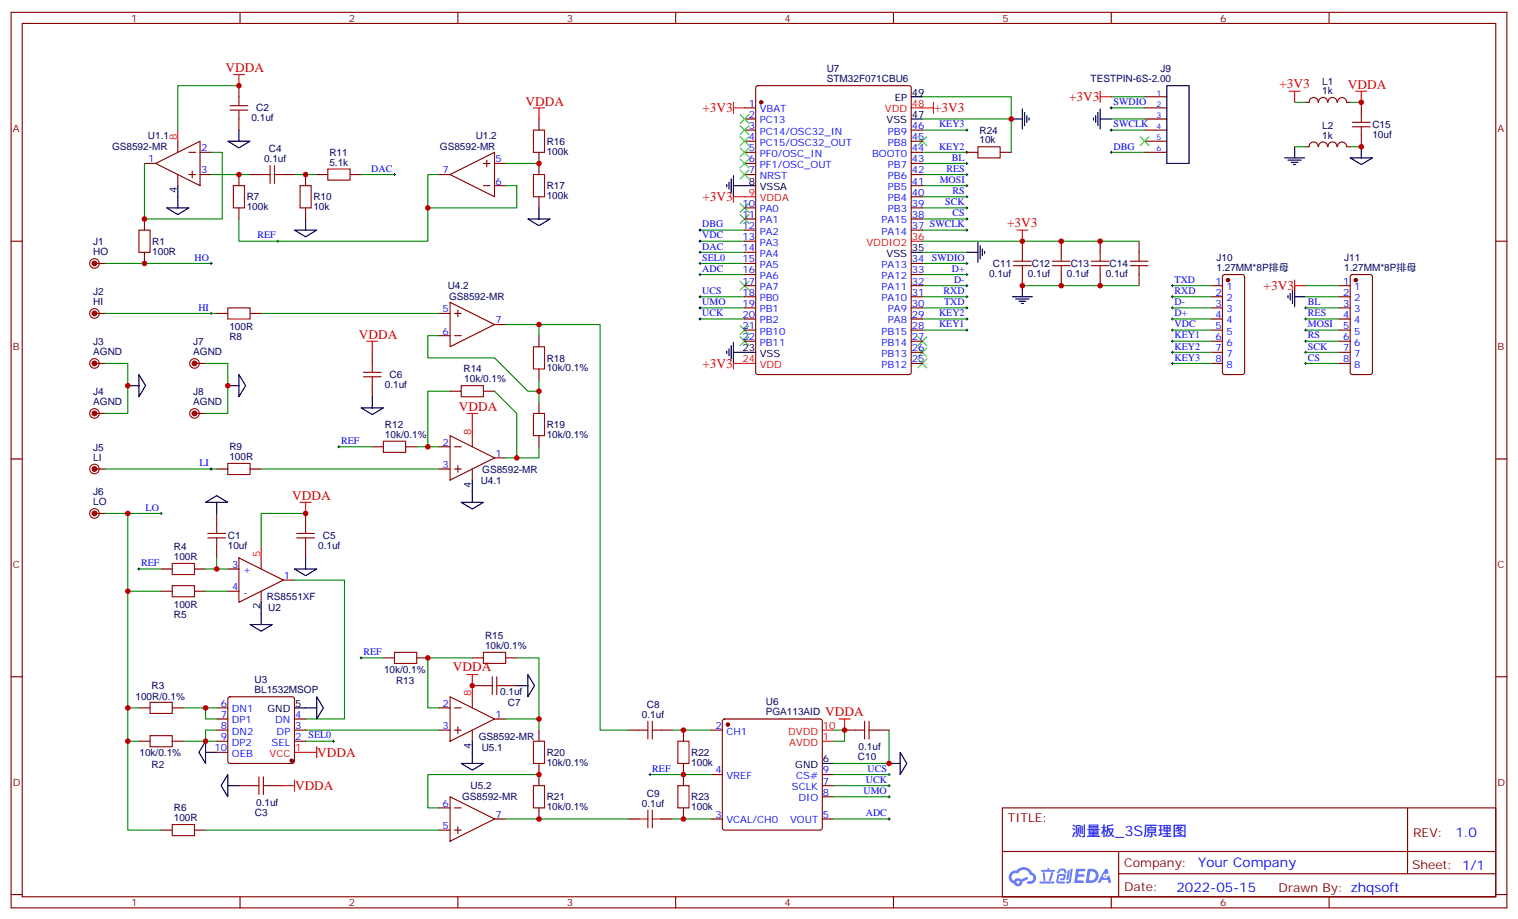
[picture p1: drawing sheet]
<svg xmlns="http://www.w3.org/2000/svg" width="482mm" height="292mm" viewBox="0 0 482 292" stroke-linecap="round" stroke-linejoin="round" font-family="sans-serif">
<g fill="none" stroke="#870000" stroke-width=".35">
<path d="M3.5 3.9h474.9v284.4h-474.9zM7.1 7.4h467.7v277.3h-467.7zM76.2 3.9v3.5M145.3 3.9v3.5M214.5 3.9v3.5M283.6 3.9v3.5M352.8 3.9v3.5M421.9 3.9v3.5M3.5 76.6h3.6M474.8 76.6h3.6M3.5 145.7h3.6M474.8 145.7h3.6"/>
<path d="M3.5 214.9h3.6M474.8 214.9h3.6M318.2 256.5h156.6v28.2h-156.6zM446.8 256.5v20.9M318.2 270.4h156.5M355.1 277.4h119.6M355.1 270.4v14.1M3.5 284h3.6M76.2 284.7v3.6M145.3 284.7v3.6M214.5 284.7v3.6M283.6 284.7v3.6"/>
<path d="M352.8 284.7v3.6M421.9 284.7v3.6M474.8 284h3.6"/>
</g>
<g fill="#5487ff">
<path d="M341.6 275.8h2.6l.3 .2-.1 .6h-2l-.1 1h1.6l.4 .4-.4 .4h-1.7l-.2 1.1 1.8 .1 .2 .3-.1 .4h-2.9z"/>
<path d="M350.9 275.9h.7l.3 1.3-.6 .3a.74 .74 0 0 0-1.1 .3 .74 .74 0 0 0 .5 1.1 .74 .74 0 0 0 .9-.7l.5-.3 .7 2.4h-.9l-.2-1h-1.9l-.5 1h-.9z"/>
<path d="M339 276.3h.6l-.4 2.9a.31 .31 0 0 1-.3 .3 .31 .31 0 0 1-.3-.3z"/>
<path d="M339.9 275.8h.6l-.5 4a.89 .89 0 0 1-.7 .7 .89 .89 0 0 1-.9-.3l1-.5z"/>
<path d="M336.3 276l.6-.2 1.2 .1 .4 1.4h-.5l-.3-.9h-.9l-.7 .9h-.6z"/>
<path d="M335.9 277.7l1.8-.2a1.04 1.04 0 0 1 .6 1.1 1.04 1.04 0 0 1-.8 .9h-.7a.29 .29 0 0 1-.3-.4 .29 .29 0 0 1 .3-.2h.7l.2-.8h-1.4l-.4 1.8h1.9a.29 .29 0 0 1 .3 .3 .29 .29 0 0 1-.3 .3h-2l-.4-.3 .2-2.1z"/>
<path d="M330 279.9h4.4a.3 .3 0 0 1 .3 .3 .3 .3 0 0 1-.3 .3h-4.3z"/>
<path d="M333.8 277h.6a4 4 0 0 1-1.2 2.8l-.2-.3z"/>
<path d="M331 277h.6l.3 2.4-.3 .3-.3-.2z"/>
<path d="M330.6 276.2h1.9l.2-.5h.5l-.1 .5h1.5a.29 .29 0 0 1 .3 .3 .29 .29 0 0 1-.3 .3h-3.9z"/>
<path d="M345.3 275.9l-.6 4.4h1.4a2.27 2.27 0 0 0 2.7-2.3 2.27 2.27 0 0 0-2.7-2.1zM346.1 276.6a1.5 1.5 0 0 1 1.8 1.6 1.5 1.5 0 0 1-1.9 1.3h-.3z"/>
<path d="M320.9 277a2.09 2.09 0 0 0 1 3.5 1.37 1.37 0 0 0 1.5 .9 1.37 1.37 0 0 0 1.1-1.4l2-1-.5-.7-1.8 1a1.4 1.4 0 0 0-2.3 .4 1.32 1.32 0 0 1-.6-1.9 1.32 1.32 0 0 1 1.9-.4 2.02 2.02 0 0 1 2-1.3 2.02 2.02 0 0 1 1.8 1.7 1.09 1.09 0 0 1 1 1.3 1.09 1.09 0 0 1-1.5 .7 .41 .41 0 0 0-.5 .3 .41 .41 0 0 0 .4 .5 1.89 1.89 0 0 0 2.4-1.2 1.89 1.89 0 0 0-1.2-2.4 2.98 2.98 0 0 0-5-.6l-1 .1zM322.7 280.1a.52 .52 0 0 1 1 0 .52 .52 0 0 1-1 0z"/>
<circle cx="350.9" cy="278.1" r=".28"/>
</g>
<g fill="none" stroke="#870000" stroke-width=".35">
<path d="M75.8 27.2v3.5M75.8 37.8v3.5M171.1 37.8v3.5M236.4 37.8h3.5M236.4 34.3h3.5M240.1 27.4l.5-.2h48l.6 .4 .1 90.6-.5 .7h-48.2l-.7-.4v-90.6zM363.4 37.8h7M363.4 34.3h7M363.4 30.7h7M414.5 32.5h1.1M415.6 32.5a1.41 1.41 0 0 1 1.4-1.5 1.41 1.41 0 0 1 1.4 1.5M418.6 32.5a1.41 1.41 0 0 1 1.4-1.5 1.41 1.41 0 0 1 1.4 1.5"/>
<path d="M421.6 32.5a1.41 1.41 0 0 1 1.4-1.5 1.41 1.41 0 0 1 1.4 1.5M424.6 32.5a1.41 1.41 0 0 1 1.4-1.5 1.41 1.41 0 0 1 1.5 1.5M427.6 32.5h1M432.2 32.5v3.5M45.9 51.9h3.5M49.4 51.9l14.1-7.1v14.1zM56.4 44.8v3.6M56.4 55.4v3.5M60 48.4h2.1M60 55.4h2.1M61 54.4v2.1M63.5 48.4h3.5"/>
<path d="M63.5 55.4h3.5M75.8 55.4v3.5M79.4 55.4h3.5M90 55.4h3.5M97 55.4v3.5M100.5 55.4h3.6M111.1 55.4h3.6M139.3 55.4h3.6M142.9 55.4l14.1-7v14.1zM153.5 51.9h2.1M153.5 58.9h2.1M154.5 50.8v2.2"/>
<path d="M157 51.9h3.5M157 58.9h3.5M171.1 48.4v7M236.4 48.4h3.5M236.4 55.4h3.5M236.4 51.9h3.5M236.4 41.3h3.5M236.4 44.8h3.5M289.3 48.4h3.5M289.3 55.4h3.5M289.3 51.9h3.5M289.3 58.9h3.5"/>
<path d="M289.3 41.3h3.5M289.3 44.8h3.5M306.9 48.4h3.5M317.5 48.4h3.5M363.4 48.4h7M363.4 41.3h7M363.4 44.8h7M414.5 46.6h1.1M415.6 46.6a1.41 1.41 0 0 1 1.4-1.5 1.41 1.41 0 0 1 1.4 1.5M418.6 46.6a1.41 1.41 0 0 1 1.4-1.5 1.41 1.41 0 0 1 1.4 1.5M421.6 46.6a1.41 1.41 0 0 1 1.4-1.5 1.41 1.41 0 0 1 1.4 1.5M424.6 46.6a1.41 1.41 0 0 1 1.4-1.5 1.41 1.41 0 0 1 1.5 1.5"/>
<path d="M427.6 46.6h1M432.2 43.1v3.5M45.9 69.5v3.6M75.8 66v3.5M97 66v3.5M171.1 62.5v3.5M236.4 66h3.5M236.4 69.5h3.5M236.4 73.1h3.5M236.4 76.6h3.5M289.3 62.5h3.5M289.3 66h3.5"/>
<path d="M289.3 69.5h3.5M289.3 73.1h3.5M324.6 76.6v3.5M336.9 76.6v3.5M349.2 76.6v3.5M361.6 76.6v3.5M30 83.6h3.5M30 99.5h3.5M45.9 80.1v3.5M68.8 99.5h3.5M79.4 99.5h3.5M139.3 99.5h3.6"/>
<path d="M142.9 96l14.1 7-14.1 7.1zM144.3 99.5h2.1M145.3 98.5v2.1M236.4 83.6h3.5M236.4 87.2h3.5M236.4 90.7h3.5M236.4 94.2h3.5M236.4 97.8h3.5M236.4 80.1h3.5M289.3 83.6h3.5M289.3 87.2h3.5M289.3 90.7h3.5"/>
<path d="M289.3 94.2h3.5M289.3 97.8h3.5M324.6 87.2v3.5M336.9 87.2v3.5M349.2 87.2v3.5M361.6 87.2v3.5M384.5 90.7h3.6M384.5 94.2h3.6M384.5 97.8h3.6M388.3 87.4l.5-.2h5.6l.5 .2 .2 .5v30.3l-.2 .5-.5 .2h-5.6l-.5-.2-.2-.5v-30.3zM425.1 90.7h3.5M425.1 94.2h3.5"/>
<path d="M425.1 97.8h3.5M428.9 87.4l.4-.2h5.7l.5 .2 .2 .5v30.3l-.3 .5-.4 .2h-5.7l-.5-.2-.2-.5v-30.3zM30 115.4h3.5M61.7 115.4h3.6M118.2 111.9v3.5M139.3 106.6h3.6M144.3 106.6h2.1M157 103h3.5M171.1 106.6v3.5M171.1 117.2v3.5M236.4 101.3h3.5M236.4 104.8h3.5"/>
<path d="M236.4 108.3h3.5M289.3 101.3h3.5M289.3 104.8h3.5M289.3 108.3h3.5M289.3 111.9h3.5M289.3 115.4h3.5M384.5 101.3h3.6M384.5 104.8h3.6M384.5 108.3h3.6M384.5 111.9h3.6M384.5 115.4h3.6M425.1 101.3h3.5"/>
<path d="M425.1 104.8h3.5M425.1 108.3h3.5M425.1 111.9h3.5M425.1 115.4h3.5M30 131.3h3.5M61.7 131.3h3.6M118.2 122.4v3.6M142.9 138.3l14.1 7.1-14.1 7zM142.9 124.2h3.5M149.9 138.3v3.6M153.5 124.2h3.5M171.1 127.7v3.6"/>
<path d="M171.1 138.3v3.6M30 148.9h3.5M68.8 148.9h3.5M79.4 148.9h3.5M118.2 141.9h3.5M128.8 141.9h3.5M139.3 148.9h3.6M139.3 141.9h3.6M144.3 148.9h2.1M144.3 141.9h2.1M145.3 147.8v2.2M149.9 148.9v3.5"/>
<path d="M157 145.4h3.5M30 163h3.5M68.8 163v3.5M68.8 173.6v3.5M75.8 177.1l14.2 7.1-14.2 7zM82.9 177.1v3.6M97 163v3.5M97 173.6v3.5M51.2 187.7h3.5M51.2 180.7h3.5M61.7 187.7h3.6M61.7 180.7h3.6"/>
<path d="M72.3 187.7h3.5M72.3 180.7h3.5M82.9 187.7v3.5M90 184.2h3.5M121.7 208.9h3.5M132.3 208.9h3.5M149.9 208.9h3.6M149.9 217.7h3.6M160.5 208.9h3.5M160.5 217.7h3.5M44.1 224.8h3.5M44.1 235.3h3.5"/>
<path d="M54.7 224.8h3.5M54.7 235.3h3.5M68.8 231.8h3.5M68.8 224.8h3.5M68.8 228.3h3.5M68.8 235.3h3.5M68.8 238.9h3.5M72.6 221.4l.4-.2h19.8l.5 .2 .2 .5v19.8l-.2 .5-.5 .2h-19.8l-.5-.2-.2-.5v-19.8zM93.5 231.8h3.5M93.5 228.3h3.5M93.5 235.3h3.5M139.3 231.8h3.6"/>
<path d="M139.3 224.8h3.6M142.9 221.2l14.1 7.1-14.1 7zM144.3 231.8h2.1M144.3 224.8h2.1M145.3 230.8v2.1M149.9 221.2v3.6M149.9 231.8v3.5M157 228.3h3.5M171.1 231.8v3.5M199.3 231.8h3.5M209.9 231.8h3.5M217 231.8v3.5"/>
<path d="M225.8 231.8h3.5M229.5 228.5l.5-.2h30.3l.5 .2 .3 .5v33.9l-.3 .5-.5 .2h-30.3l-.5-.3-.2-.4v-33.9zM268.1 231.8h3.5M278.7 231.8h3.5M75.8 249.4h3.6M86.4 249.4h3.6M139.3 256.5h3.6M142.9 253l14.1 7-14.1 7.1zM144.3 256.5h2.1M171.1 242.4v7M171.1 256.5v3.5M217 242.4v7"/>
<path d="M217 256.5v3.5M225.8 245.9h3.5M261.1 245.9h3.5M261.1 249.4h3.5M261.1 253h3.5M51.2 263.6h3.5M61.7 263.6h3.6M139.3 263.6h3.6M144.3 263.6h2.1M145.3 262.5v2.1M157 260h3.5M199.3 260h3.5"/>
<path d="M209.9 260h3.5M225.8 260h3.5M261.1 260h3.5"/>
</g>
<g fill="none" stroke="#000" stroke-width=".35">
<path d="M289.3 37.8h3.5M289.3 30.7h3.5M321 37.8h3.6M324.6 34.6v6.4M325.3 35.7v4.2M326 36.7v2.1M326.7 37.4v.7M347.1 37.4v.7M347.8 36.7v2.1M348.5 35.7v4.2M349.2 37.8h3.6M349.2 34.6v6.4"/>
<path d="M370.4 27.2h7.1v24.7h-7.1zM56.4 58.9v7.1M72.3 44.8h7.1l-3.6 2.2zM75.8 41.3v3.5M230.7 58.6v.7M231.4 57.9v2.1M232.1 56.8v4.3M232.8 58.9h7.1M232.8 55.8v6.3M407.8 50.1h6.4M408.9 50.8h4.2M409.9 51.5h2.1"/>
<path d="M410.6 52.2h.7M411 46.6v3.5M428.6 50.1h7.1l-3.5 2.1zM432.2 46.6v3.5M52.9 66h7.1l-3.6 2.1zM93.5 73.1h7l-3.5 2.1zM97 69.5v3.6M167.6 69.5h7l-3.5 2.1zM171.1 66v3.5M310.4 76.9v6.4M311.1 78v4.2M311.9 79.1v2.1"/>
<path d="M312.6 79.8v.7M289.3 80.1h3.5M306.9 80.1h3.5M321.4 94.2h6.3M322.4 94.9h4.3M323.5 95.6h2.1M324.2 96.3h.7M324.6 90.7v3.5M408.9 93.9v.7M409.6 93.2v2.1M410.3 92.1v4.2M411 94.2h3.5"/>
<path d="M411 91.1v6.3M44.1 118.9l2.1 3.5-2.1 3.6zM75.8 118.9l2.2 3.5-2.2 3.6zM230.7 111.5v.7M231.4 110.8v2.1M232.1 109.7v4.3M232.8 108.7v6.3M232.8 111.9h7.1M40.6 122.4h3.5M72.3 122.4h3.5M114.7 129.5h7l-3.5 2.1zM118.2 126v3.5"/>
<path d="M65.3 159.5l3.5-2.1 3.5 2.1zM68.8 159.5v3.5M146.4 159.5h7.1l-3.6 2.1zM149.9 152.4v7.1M97 177.1v3.6M79.4 198.3h7l-3.5 2.1zM82.9 191.2v7.1M93.5 180.7h7l-3.5 2.1zM164 217.7h3.6M167.6 214.2l2.1 3.5-2.1 3.5zM65.3 235.3v7.1l-2.2-3.5zM65.3 238.9h3.5"/>
<path d="M93.5 224.8h7M100.5 221.2l2.2 3.6-2.2 3.5zM149.9 235.3v7.1M285.8 238.9l2.1 3.5-2.1 3.5zM72.3 245.9v7.1l-2.1-3.6zM72.3 249.4h3.5M146.4 242.4h7.1l-3.6 2.1zM261.1 242.4h3.5M282.2 242.4h3.6"/>
</g>
<g fill="none" stroke="#f00" stroke-width=".35">
<path d="M74.1 23.7h3.5M75.8 23.7v3.5M169.3 34.3h3.6M171.1 34.3v3.5M232.8 34.3h3.6M232.8 32.5v3.5M289.3 34.3h7M296.3 32.5v3.5M349.2 30.7h3.6M349.2 29v3.5M409.2 29h3.5M411 29v3.5"/>
<path d="M430.4 29h3.5M432.2 29v3.5M56.4 41.3v3.5M232.8 60.7v3.5M232.8 62.5h7.1M289.3 76.6h3.5M322.8 73.1h3.5M324.6 73.1v3.5M411 88.9v3.6M411 90.7h3.5M116.4 108.3h3.5M118.2 108.3v3.6"/>
<path d="M232.8 115.4h7.1M232.8 113.6v3.6M148.2 131.3h3.5M149.9 131.3v7M95.2 159.5h3.6M97 159.5v3.5M82.9 173.6v3.5M148.2 214.2h3.5M149.9 214.2v7M93.5 238.9h7M100.5 237.1v3.5M261.1 235.3h3.5"/>
<path d="M261.1 231.8h3.5M266.3 228.3h3.6M268.1 228.3v3.5M90 249.4h3.5M93.5 247.7v3.5"/>
</g>
<g fill="none" stroke="#008700" stroke-width=".35">
<path d="M75.8 27.2h-19.4v14.1M292.8 37.8h28.2v10.6M292.8 30.7h28.2v7.1M352.8 30.7h10.6M352.8 34.3h10.6M352.8 37.8h10.6M411 32.5h3.5M428.6 32.5h3.6M67 48.4h3.6v21.1h-24.7v-17.6M67 55.4h12.4M93.5 55.4h7M114.7 55.4h10.5"/>
<path d="M139.3 55.4h-3.5v21.2h-60v-7.1M160.5 58.9h3.5v7.1h-28.2M160.5 51.9h10.6M292.8 41.3h14.1M292.8 48.4h14.1M292.8 58.9h14.1M292.8 55.4h14.1M292.8 51.9h14.1M352.8 41.3h10.6M352.8 48.4h10.6M411 46.6h3.5M428.6 46.6h3.6"/>
<path d="M222.2 76.6h14.2M222.2 73.1h14.2M292.8 76.6h68.8M292.8 73.1h14.1M292.8 69.5h14.1M292.8 66h14.1M292.8 62.5h14.1M33.5 99.5h35.3M33.5 83.6h33.5M82.9 99.5h56.4M222.2 97.8h14.2M222.2 94.2h14.2"/>
<path d="M222.2 87.2h14.2M222.2 83.6h14.2M222.2 80.1h14.2M292.8 97.8h14.1M292.8 94.2h14.1M292.8 87.2h14.1M292.8 83.6h14.1M292.8 80.1h14.1M292.8 90.7h14.1M324.6 90.7h37M372.2 97.8h12.3M372.2 94.2h12.3"/>
<path d="M372.2 90.7h12.3M414.5 97.8h10.6M414.5 94.2h10.6M414.5 90.7h10.6M33.5 115.4h7.1v15.9h-7.1M65.3 115.4h7v15.9h-7M139.3 106.6h-3.5v7h21.2l10.6 10.6h3.5v3.5M160.5 103h10.6v3.6M171.1 103h19.4v128.8h8.8M222.2 101.3h14.2M292.8 101.3h14.1M292.8 104.8h14.1"/>
<path d="M372.2 101.3h12.3M372.2 104.8h12.3M372.2 108.3h12.3M372.2 111.9h12.3M372.2 115.4h12.3M414.5 101.3h10.6M414.5 104.8h10.6M414.5 108.3h10.6M414.5 111.9h10.6M414.5 115.4h10.6M142.9 124.2h-7.1v17.7h3.5M157 124.2l7 7.1v14.1"/>
<path d="M171.1 120.7v3.5M33.5 148.9h35.3M82.9 148.9h56.4M107.6 141.9h10.6M132.3 141.9h3.5M171.1 141.9v3.5h-10.6M33.5 163h17.7M40.6 163v24.7h10.6M68.8 177.1v3.6M97 163h-14.1v10.6M40.6 187.7v75.9h10.6M44.1 180.7h7.1"/>
<path d="M65.3 180.7h7M65.3 187.7h7M93.5 184.2h15.9v44.1h-12.4M114.7 208.9h7M149.9 208.9h-14.1v15.9h3.5M164 208.9h7.1v19.4h-10.6M40.6 235.3h3.5M40.6 224.8h3.5M58.2 235.3h10.6M58.2 224.8h10.6M65.3 224.8v3.5h3.5M68.8 231.8h-3.5v3.5"/>
<path d="M97 231.8h42.3M97 235.3h8.8M171.1 228.3v3.5M213.4 231.8h12.4M264.6 231.8h3.5v3.5h-3.5M282.2 231.8v10.6h-17.6M171.1 245.9h-35.3v10.6h3.5M206.4 245.9h19.4M264.6 245.9h17.6M264.6 253h17.6M264.6 249.4h17.6M65.3 263.6h74"/>
<path d="M160.5 260h38.8M213.4 260h12.4M264.6 260h17.6"/>
</g>
<g fill="none" stroke="#000" stroke-width=".32">
<path d="M352.4 34.3h.7M352.8 33.9v.7M124.9 55.4h.7M125.2 55.1v.7M306.6 51.9h.7M306.6 55.4h.7M306.6 58.9h.7M306.6 48.4h.7M306.6 41.3h.7M306.9 41v.7M306.9 48v.7M306.9 51.5v.7"/>
<path d="M306.9 55.1v.7M306.9 58.6v.7M352.4 48.4h.7M352.4 41.3h.7M352.8 41v.7M352.8 48v.7M87.8 76.6h.7M88.2 76.2v.7M221.9 73.1h.7M221.9 76.6h.7M222.2 72.7v.7M222.2 76.2v.7"/>
<path d="M222.2 79.8v.7M306.6 73.1h.7M306.6 62.5h.7M306.6 66h.7M306.6 69.5h.7M306.9 62.1v.7M306.9 65.7v.7M306.9 69.2v.7M306.9 72.7v.7M66.7 83.6h.7M66.7 99.5h.7M67 83.3v.7"/>
<path d="M67 99.2v.7M221.9 97.8h.7M221.9 94.2h.7M221.9 80.1h.7M221.9 83.6h.7M221.9 87.2h.7M222.2 83.3v.7M222.2 86.8v.7M222.2 93.9v.7M222.2 97.4v.7M306.6 97.8h.7M306.6 94.2h.7"/>
<path d="M306.6 83.6h.7M306.6 87.2h.7M306.6 90.7h.7M306.9 83.3v.7M306.9 86.8v.7M306.9 90.3v.8M306.9 93.9v.7M306.9 97.4v.7M371.8 97.8h.7M371.8 94.2h.7M371.8 90.7h.7M372.2 90.3v.8"/>
<path d="M372.2 93.9v.7M372.2 97.4v.7M414.2 97.8h.7M414.5 97.4v.7M221.9 101.3h.7M222.2 100.9v.7M306.6 101.3h.7M306.6 104.8h.7M306.9 100.9v.7M306.9 104.5v.7M371.8 101.3h.7M371.8 104.8h.7"/>
<path d="M371.8 108.3h.7M371.8 111.9h.7M371.8 115.4h.7M372.2 100.9v.7M372.2 104.5v.7M372.2 108v.7M372.2 111.5v.7M372.2 115v.7M414.2 101.3h.7M414.2 104.8h.7M414.2 108.3h.7M414.2 111.9h.7"/>
<path d="M414.2 115.4h.7M414.5 100.9v.7M414.5 104.5v.7M414.5 108v.7M414.5 111.5v.7M414.5 115v.7M66.7 148.9h.7M67 148.6v.7M107.2 141.9h.7M107.6 141.5v.7M50.8 163h.7M51.2 162.7v.7"/>
<path d="M43.7 180.7h.7M44.1 180.3v.7M114.3 208.9h.7M114.7 208.5v.7M105.5 235.3h.7M105.8 235v.7M206 245.9h.7M206.4 245.6v.7M281.9 245.9h.7M281.9 253h.7M281.9 249.4h.7M282.2 245.6v.7"/>
<path d="M282.2 249.1v.7M282.2 252.6v.7M282.2 259.7v.7M281.9 260h.7"/>
</g>
<g fill="none" stroke="#3c3" stroke-width=".35">
<path d="M234.9 36.4l2.9 2.8M234.9 39.9l2.9 2.8M237.8 36.4l-2.9 2.8M237.8 39.9l-2.9 2.8M234.9 43.4l2.9 2.8M234.9 47l2.9 2.8M234.9 50.5l2.9 2.8M234.9 54l2.9 2.8M237.8 43.4l-2.9 2.8M237.8 47l-2.9 2.8M237.8 50.5l-2.9 2.8M237.8 54l-2.9 2.8"/>
<path d="M291.4 43.4l2.8 2.8M294.2 43.4l-2.8 2.8M361.9 43.4l2.9 2.8M364.8 43.4l-2.9 2.8M234.9 68.1l2.9 2.8M234.9 64.6l2.9 2.8M237.8 68.1l-2.9 2.8M237.8 64.6l-2.9 2.8M234.9 89.3l2.9 2.8M237.8 89.3l-2.9 2.8M234.9 103.4l2.9 2.8M234.9 106.9l2.9 2.8"/>
<path d="M237.8 103.4l-2.9 2.8M237.8 106.9l-2.9 2.8M291.4 106.9l2.8 2.8M291.4 110.5l2.8 2.8M291.4 114l2.8 2.8M294.2 106.9l-2.8 2.8M294.2 110.5l-2.8 2.8M294.2 114l-2.8 2.8"/>
</g>
<g fill="none" stroke="#a10000" stroke-width=".35">
<path d="M73 35h5.7M73 33.5h5.7M75.8 30.7v2.8M75.8 35v2.8M429.3 38.8h5.7M432.2 36v2.8M74.1 58.9h3.5v7.1h-3.5zM82.9 55.4h2.8M85.7 52.6v5.6M87.1 52.6v5.6M87.1 55.4h2.9M95.2 58.9h3.6v7.1h-3.6z"/>
<path d="M104.1 53.7h7v3.5h-7zM169.3 55.4h3.6v7.1h-3.6zM169.3 41.3h3.6v7.1h-3.6zM310.4 46.6h7.1v3.5h-7.1zM429.3 40.3h5.7M432.2 40.3v2.8M44.1 73.1h3.5v7h-3.5zM72.3 97.8h7.1v3.5h-7.1zM321.7 84.3h5.7M321.7 82.9h5.7M324.6 80.1v2.8M324.6 84.3v2.9"/>
<path d="M334.1 84.3h5.6M334.1 82.9h5.6M336.9 80.1v2.8M336.9 84.3v2.9M346.4 84.3h5.7M346.4 82.9h5.7M349.2 80.1v2.8M349.2 84.3v2.9M358.8 84.3h5.6M358.8 82.9h5.6M361.6 80.1v2.8M361.6 84.3v2.9"/>
<path d="M115.4 119.6h5.6M115.4 118.2h5.6M118.2 115.4v2.8M118.2 119.6v2.8M169.3 110.1h3.6v7.1h-3.6zM146.4 122.4h7.1v3.6h-7.1zM169.3 131.3h3.6v7h-3.6zM72.3 147.1h7.1v3.6h-7.1zM121.7 140.1h7.1v3.5h-7.1zM54.7 178.9h7v3.5h-7zM66 170.8h5.6M66 169.4h5.6"/>
<path d="M68.8 166.5v2.9M68.8 170.8v2.8M94.2 170.8h5.6M94.2 169.4h5.6M97 166.5v2.9M97 170.8v2.8M54.7 185.9h7v3.6h-7zM125.2 207.1h7.1v3.5h-7.1zM153.5 207.1h7v3.5h-7zM153.5 217.7h2.8M156.3 214.9v5.6M157.7 214.9v5.6"/>
<path d="M157.7 217.7h2.8M47.6 233.6h7.1v3.5h-7.1zM47.6 223h7.1v3.5h-7.1zM169.3 235.3h3.6v7.1h-3.6zM202.8 231.8h2.9M205.7 229v5.6M207.1 229v5.6M207.1 231.8h2.8M215.2 235.3h3.5v7.1h-3.5zM271.6 231.8h2.9M274.5 229v5.6M275.9 231.8h2.8"/>
<path d="M275.9 229v5.6M79.4 249.4h2.8M82.2 246.6v5.7M83.6 249.4h2.8M83.6 246.6v5.7M169.3 249.4h3.6v7.1h-3.6zM205.7 257.2v5.7M207.1 257.2v5.7M215.2 249.4h3.5v7.1h-3.5zM54.7 261.8h7v3.5h-7zM202.8 260h2.9M207.1 260h2.8"/>
<circle cx="30" cy="83.6" r="1.52"/>
<circle cx="30" cy="99.5" r="1.52"/>
<circle cx="30" cy="115.4" r="1.52"/>
<circle cx="61.7" cy="115.4" r="1.52"/>
<circle cx="30" cy="131.3" r="1.52"/>
<circle cx="61.7" cy="131.3" r="1.52"/>
<circle cx="30" cy="148.9" r="1.52"/>
<circle cx="30" cy="163" r="1.52"/>
</g>
<g fill="#870000" stroke="#870000" stroke-width=".35">
<circle cx="241.7" cy="32.5" r=".53"/>
<circle cx="389.8" cy="88.9" r=".53"/>
<circle cx="430.4" cy="88.9" r=".53"/>
<circle cx="231.1" cy="230" r=".53"/>
<circle cx="92.6" cy="241.5" r=".53"/>
</g>
<g fill="none" stroke="#a10000" stroke-width="1.1">
<circle cx="30" cy="99.5" r=".41"/>
<circle cx="30" cy="83.6" r=".41"/>
<circle cx="30" cy="115.4" r=".41"/>
<circle cx="61.7" cy="115.4" r=".41"/>
<circle cx="30" cy="131.3" r=".41"/>
<circle cx="61.7" cy="131.3" r=".41"/>
<circle cx="30" cy="148.9" r=".41"/>
<circle cx="30" cy="163" r=".41"/>
</g>
<g fill="#c00">
<circle cx="321" cy="37.8" r=".88"/>
<circle cx="324.6" cy="76.6" r=".88"/>
<circle cx="336.9" cy="76.6" r=".88"/>
<circle cx="349.3" cy="76.6" r=".88"/>
<circle cx="324.6" cy="90.7" r=".88"/>
<circle cx="336.9" cy="90.7" r=".88"/>
<circle cx="349.3" cy="90.7" r=".88"/>
<circle cx="432.2" cy="46.6" r=".88"/>
<circle cx="432.2" cy="32.5" r=".88"/>
<circle cx="45.9" cy="69.5" r=".88"/>
<circle cx="75.8" cy="55.4" r=".88"/>
<circle cx="97" cy="55.4" r=".88"/>
<circle cx="75.8" cy="27.2" r=".88"/>
<circle cx="45.9" cy="83.6" r=".88"/>
<circle cx="171.1" cy="51.9" r=".88"/>
<circle cx="171.1" cy="124.2" r=".88"/>
<circle cx="40.6" cy="122.4" r=".88"/>
<circle cx="72.3" cy="122.4" r=".88"/>
<circle cx="97" cy="163" r=".88"/>
<circle cx="149.9" cy="217.7" r=".88"/>
<circle cx="135.8" cy="208.9" r=".88"/>
<circle cx="171.1" cy="245.9" r=".88"/>
<circle cx="171.1" cy="228.3" r=".88"/>
<circle cx="217" cy="245.9" r=".88"/>
<circle cx="217" cy="260" r=".88"/>
<circle cx="171.1" cy="260" r=".88"/>
<circle cx="217" cy="231.8" r=".88"/>
<circle cx="282.2" cy="242.4" r=".88"/>
<circle cx="268.1" cy="231.8" r=".88"/>
<circle cx="135.8" cy="66" r=".88"/>
<circle cx="164" cy="145.4" r=".88"/>
<circle cx="135.8" cy="141.9" r=".88"/>
<circle cx="68.8" cy="180.7" r=".88"/>
<circle cx="171.1" cy="103" r=".88"/>
<circle cx="40.6" cy="163" r=".88"/>
<circle cx="40.6" cy="187.7" r=".88"/>
<circle cx="40.6" cy="235.3" r=".88"/>
<circle cx="40.6" cy="224.8" r=".88"/>
<circle cx="65.3" cy="235.3" r=".88"/>
<circle cx="65.3" cy="224.8" r=".88"/>
</g>
<text font-size="4.6" fill="#00f" x="340.3" y="265.5">测量板_3S原理图</text>
<g font-size="4.2" fill="#f00">
<text x="71.6" y="23">VDDA</text>
<text x="406.1" y="27.9">+3V3</text>
<text x="427.9" y="28.3">VDDA</text>
<text x="166.9" y="33.5">VDDA</text>
<text x="223" y="35.7">+3V3</text>
<text x="296.5" y="35.7">+3V3</text>
<text x="339.4" y="32.2">+3V3</text>
<text x="223" y="63.9">+3V3</text>
<text x="319.7" y="72">+3V3</text>
<text x="401.1" y="92.1">+3V3</text>
<text x="113.9" y="107.6">VDDA</text>
<text x="223" y="116.8">+3V3</text>
<text x="145.7" y="130.6">VDDA</text>
<text x="92.8" y="158.8">VDDA</text>
<text x="143.8" y="213.1">VDDA</text>
<text x="262" y="227.2">VDDA</text>
<text x="100.7" y="240.3">VDDA</text>
<text x="93.7" y="250.9">VDDA</text>
</g>
<g font-size="4.2" fill="#00f">
<text x="462" y="265.8">1.0</text>
<text x="380.4" y="275.3">Your Company</text>
<text x="373.5" y="283.1">2022-05-15</text>
</g>
<g font-size="3.9" fill="#800">
<text x="320" y="261.1">TITLE:</text>
<text x="448.6" y="265.8">REV:</text>
<text x="356.9" y="275.3">Company:</text>
<text x="448.2" y="275.9">Sheet: 1/1</text>
<text x="356.9" y="283">Date:</text>
<text x="405.9" y="283.1">Drawn By: zhqsoft</text>
</g>
<g font-size="3.2" fill="#800">
<text x="41.6" y="6.9">1</text>
<text x="110.8" y="6.9">2</text>
<text x="179.9" y="6.9">3</text>
<text x="249.1" y="6.9">4</text>
<text x="318.2" y="6.9">5</text>
<text x="387.3" y="6.9">6</text>
<text x="4.1" y="42">A</text>
<text x="475.4" y="42">A</text>
<text x="4.1" y="111.2">B</text>
<text x="475.4" y="111.2">B</text>
<text x="4.1" y="180.3">C</text>
<text x="475.4" y="180.3">C</text>
<text x="4.1" y="249.4">D</text>
<text x="475.4" y="249.4">D</text>
<text x="41.6" y="287.7">1</text>
<text x="110.8" y="287.7">2</text>
<text x="179.9" y="287.7">3</text>
<text x="249.1" y="287.7">4</text>
<text x="318.2" y="287.7">5</text>
<text x="387.3" y="287.7">6</text>
</g>
<g font-size="3.2" fill="#000080">
<text x="262.5" y="22.7">U7</text>
<text x="368.5" y="22.9">J9</text>
<text x="262.5" y="26">STM32F071CBU6</text>
<text x="346.2" y="26.1">TESTPIN-6S-2.00</text>
<text x="419.7" y="27">L1</text>
<text x="419.7" y="29.9">1k</text>
<text x="81.4" y="35.4">C2</text>
<text x="79.8" y="38.5">0.1uf</text>
<text x="419.7" y="41.1">L2</text>
<text x="435.7" y="40.7">C15</text>
<text x="35.6" y="47.8">GS8592-MR</text>
<text x="47" y="44.2">U1.1</text>
<text x="139.7" y="47.8">GS8592-MR</text>
<text x="151" y="44.2">U1.2</text>
<text x="173.6" y="46">R16</text>
<text x="311" y="45.5">10k</text>
<text x="311" y="42.4">R24</text>
<text x="419.7" y="44">1k</text>
<text x="435.7" y="43.9">10uf</text>
<text x="83.8" y="51.5">0.1uf</text>
<text x="85.4" y="48.4">C4</text>
<text x="104.6" y="52.6">5.1k</text>
<text x="104.6" y="49.5">R11</text>
<text x="173.6" y="49.1">100k</text>
<text x="78.3" y="63.6">R7</text>
<text x="99.5" y="63.6">R10</text>
<text x="173.6" y="63.3">100k</text>
<text x="173.6" y="60.1">R17</text>
<text x="78.3" y="66.8">100k</text>
<text x="99.5" y="66.8">10k</text>
<text x="29.6" y="77.9">J1</text>
<text x="48.3" y="77.8">R1</text>
<text x="29.6" y="81.1">HO</text>
<text x="48.3" y="80.9">100R</text>
<text x="386.2" y="82.9">J10</text>
<text x="426.7" y="82.9">J11</text>
<text x="314" y="88">0.1uf</text>
<text x="315.2" y="84.8">C11</text>
<text x="326.3" y="88">0.1uf</text>
<text x="327.6" y="84.8">C12</text>
<text x="338.7" y="88">0.1uf</text>
<text x="339.9" y="84.8">C13</text>
<text x="351" y="88">0.1uf</text>
<text x="352.2" y="84.8">C14</text>
<text x="386.2" y="86.1">1.27MM*8P排母</text>
<text x="426.7" y="86.1">1.27MM*8P排母</text>
<text x="29.6" y="93.8">J2</text>
<text x="142.1" y="91.9">U4.2</text>
<text x="142.5" y="95.4">GS8592-MR</text>
<text x="29.6" y="96.9">HI</text>
<text x="72.8" y="104.8">100R</text>
<text x="72.8" y="108">R8</text>
<text x="29.6" y="112.8">AGND</text>
<text x="29.6" y="109.6">J3</text>
<text x="61.4" y="112.8">AGND</text>
<text x="61.4" y="109.6">J7</text>
<text x="147.1" y="118.3">R14</text>
<text x="173.6" y="117.9">10k/0.1%</text>
<text x="173.6" y="114.8">R18</text>
<text x="29.6" y="125.5">J4</text>
<text x="61.4" y="125.5">J8</text>
<text x="122.2" y="123.2">0.1uf</text>
<text x="123.7" y="120.1">C6</text>
<text x="147.4" y="121.4">10k/0.1%</text>
<text x="29.6" y="128.7">AGND</text>
<text x="61.4" y="128.7">AGND</text>
<text x="122.2" y="135.9">R12</text>
<text x="173.6" y="136">R19</text>
<text x="29.6" y="143.2">J5</text>
<text x="72.8" y="142.9">R9</text>
<text x="122.2" y="139">10k/0.1%</text>
<text x="173.6" y="139.1">10k/0.1%</text>
<text x="29.6" y="146.3">LI</text>
<text x="72.8" y="146.1">100R</text>
<text x="152.6" y="153.6">U4.1</text>
<text x="153.1" y="150.1">GS8592-MR</text>
<text x="29.6" y="160.4">LO</text>
<text x="29.6" y="157.3">J6</text>
<text x="72.3" y="171.2">C1</text>
<text x="102.5" y="171.2">C5</text>
<text x="55.2" y="177.8">100R</text>
<text x="55.2" y="174.7">R4</text>
<text x="72.3" y="174.4">10uf</text>
<text x="101" y="174.4">0.1uf</text>
<text x="84.7" y="190.6">RS8551XF</text>
<text x="55.2" y="193">100R</text>
<text x="55.2" y="196.2">R5</text>
<text x="85.2" y="194.1">U2</text>
<text x="154" y="202.9">R15</text>
<text x="154" y="206.1">10k/0.1%</text>
<text x="121.9" y="213.6">10k/0.1%</text>
<text x="48.1" y="218.8">R3</text>
<text x="80.8" y="220.2">BL1532MSOP</text>
<text x="80.8" y="217">U3</text>
<text x="125.7" y="217.3">R13</text>
<text x="158.8" y="220.6">0.1uf</text>
<text x="43" y="222.4">100R/0.1%</text>
<text x="161.2" y="224.1">C7</text>
<text x="203.8" y="227.9">0.1uf</text>
<text x="205.3" y="224.8">C8</text>
<text x="243.1" y="227">PGA113AID</text>
<text x="243.1" y="223.8">U6</text>
<text x="152" y="234.9">GS8592-MR</text>
<text x="152.9" y="238.4">U5.1</text>
<text x="272.6" y="238.2">0.1uf</text>
<text x="44.3" y="240">10k/0.1%</text>
<text x="48.1" y="243.8">R2</text>
<text x="173.6" y="243.2">10k/0.1%</text>
<text x="173.6" y="240">R20</text>
<text x="219.4" y="243.2">100k</text>
<text x="219.4" y="240">R22</text>
<text x="272.4" y="241.3">C10</text>
<text x="149.4" y="250.6">U5.2</text>
<text x="55.2" y="257.6">R6</text>
<text x="81.3" y="255.8">0.1uf</text>
<text x="146.7" y="254.1">GS8592-MR</text>
<text x="173.6" y="257.3">10k/0.1%</text>
<text x="173.6" y="254.1">R21</text>
<text x="203.8" y="256.2">0.1uf</text>
<text x="205.3" y="253">C9</text>
<text x="219.4" y="257.3">100k</text>
<text x="219.4" y="254.1">R23</text>
<text x="55.2" y="260.7">100R</text>
<text x="80.9" y="258.9">C3</text>
</g>
<g font-size="3.2" fill="#00f">
<text x="237.7" y="33.9">1</text>
<text x="241.2" y="35.7">VBAT</text>
<text x="353.5" y="33.4">SWDIO</text>
<text x="237.7" y="41">3</text>
<text x="237.7" y="37.4">2</text>
<text x="241.2" y="39.2">PC13</text>
<text x="289.5" y="41">46</text>
<text x="298.1" y="40.4">KEY3</text>
<text x="353.5" y="40.4">SWCLK</text>
<text x="237.7" y="44.5">4</text>
<text x="241.2" y="46.2">PC15/OSC32_OUT</text>
<text x="241.2" y="42.7">PC14/OSC32_IN</text>
<text x="281.9" y="42.7">PB9</text>
<text x="281.9" y="46.2">PB8</text>
<text x="289.5" y="44.5">45</text>
<text x="298.1" y="47.5">KEY2</text>
<text x="353.5" y="47.5">DBG</text>
<text x="47" y="51.5">1</text>
<text x="63.9" y="48">2</text>
<text x="157.3" y="51.5">5</text>
<text x="237.7" y="51.5">6</text>
<text x="237.7" y="48">5</text>
<text x="241.2" y="53.3">PF1/OSC_OUT</text>
<text x="241.2" y="49.8">PF0/OSC_IN</text>
<text x="276.8" y="49.8">BOOT0</text>
<text x="281.9" y="53.3">PB7</text>
<text x="289.5" y="48">44</text>
<text x="289.5" y="51.5">43</text>
<text x="302.2" y="51">BL</text>
<text x="63.9" y="55.1">3</text>
<text x="117.9" y="54.5">DAC</text>
<text x="140.5" y="55.1">7</text>
<text x="157.3" y="58.6">6</text>
<text x="237.7" y="55.1">7</text>
<text x="241.2" y="56.8">NRST</text>
<text x="281.9" y="56.8">PB6</text>
<text x="289.5" y="55.1">42</text>
<text x="289.5" y="58.6">41</text>
<text x="298.3" y="58.1">MOSI</text>
<text x="300.4" y="54.5">RES</text>
<text x="235.7" y="65.7">10</text>
<text x="281.9" y="60.4">PB5</text>
<text x="281.9" y="63.9">PB4</text>
<text x="289.5" y="62.1">40</text>
<text x="289.5" y="65.7">39</text>
<text x="300.1" y="65.1">SCK</text>
<text x="302.4" y="61.6">RS</text>
<text x="235.7" y="69.2">11</text>
<text x="241.2" y="70.9">PA1</text>
<text x="241.2" y="67.4">PA0</text>
<text x="279.9" y="70.9">PA15</text>
<text x="281.9" y="67.4">PB3</text>
<text x="289.5" y="69.2">38</text>
<text x="302.4" y="68.7">CS</text>
<text x="81.7" y="75.7">REF</text>
<text x="223" y="72.2">DBG</text>
<text x="223" y="75.7">VDC</text>
<text x="235.7" y="76.2">13</text>
<text x="235.7" y="72.7">12</text>
<text x="241.2" y="78">PA3</text>
<text x="241.2" y="74.5">PA2</text>
<text x="279.9" y="74.5">PA14</text>
<text x="289.5" y="72.7">37 SWCLK</text>
<text x="61.8" y="82.8">HO</text>
<text x="223" y="79.2">DAC</text>
<text x="223" y="82.8">SEL0</text>
<text x="235.7" y="83.3">15</text>
<text x="235.7" y="79.8">14</text>
<text x="241.2" y="81.5">PA4</text>
<text x="289.5" y="83.3">34</text>
<text x="295.9" y="82.8">SWDIO</text>
<text x="223" y="86.3">ADC</text>
<text x="235.7" y="86.8">16</text>
<text x="241.2" y="88.6">PA6</text>
<text x="241.2" y="85.1">PA5</text>
<text x="279.9" y="85.1">PA13</text>
<text x="279.9" y="88.6">PA12</text>
<text x="289.5" y="86.8">33</text>
<text x="302.1" y="86.3">D+</text>
<text x="302.9" y="89.8">D-</text>
<text x="372.9" y="89.8">TXD</text>
<text x="223" y="93.3">UCS</text>
<text x="235.7" y="93.9">18</text>
<text x="235.7" y="90.3">17</text>
<text x="241.2" y="95.6">PB0</text>
<text x="241.2" y="92.1">PA7</text>
<text x="279.9" y="92.1">PA11</text>
<text x="279.9" y="95.6">PA10</text>
<text x="289.5" y="90.3">32</text>
<text x="289.5" y="93.9">31</text>
<text x="299.5" y="93.3">RXD</text>
<text x="372.9" y="93.3">RXD</text>
<text x="385.9" y="90.3">1</text>
<text x="385.9" y="93.9">2</text>
<text x="389.4" y="92.1">1</text>
<text x="389.4" y="95.6">2</text>
<text x="426.4" y="90.3">1</text>
<text x="426.4" y="93.9">2</text>
<text x="429.9" y="92.1">1</text>
<text x="429.9" y="95.6">2</text>
<text x="63" y="98.6">HI</text>
<text x="140.5" y="99.2">5</text>
<text x="223" y="100.4">UCK</text>
<text x="223" y="96.9">UMO</text>
<text x="235.7" y="100.9">20</text>
<text x="235.7" y="97.4">19</text>
<text x="241.2" y="99.2">PB1</text>
<text x="281.9" y="99.2">PA9</text>
<text x="289.5" y="97.4">30</text>
<text x="289.5" y="100.9">29</text>
<text x="298.1" y="100.4">KEY2</text>
<text x="299.7" y="96.9">TXD</text>
<text x="372.9" y="96.9">D-</text>
<text x="372.9" y="100.4">D+</text>
<text x="385.9" y="97.4">3</text>
<text x="385.9" y="100.9">4</text>
<text x="389.4" y="99.2">3</text>
<text x="415.2" y="96.9">BL</text>
<text x="415.2" y="100.4">RES</text>
<text x="426.4" y="97.4">3</text>
<text x="426.4" y="100.9">4</text>
<text x="429.9" y="99.2">3</text>
<text x="140.5" y="106.2">6</text>
<text x="157.3" y="102.7">7</text>
<text x="235.7" y="108">22</text>
<text x="235.7" y="104.5">21</text>
<text x="241.2" y="106.2">PB10</text>
<text x="241.2" y="102.7">PB2</text>
<text x="279.9" y="106.2">PB15</text>
<text x="281.9" y="102.7">PA8</text>
<text x="289.5" y="104.5">28</text>
<text x="289.5" y="108">27</text>
<text x="298.1" y="103.9">KEY1</text>
<text x="372.9" y="103.9">VDC</text>
<text x="372.9" y="107.5">KEY1</text>
<text x="385.9" y="104.5">5</text>
<text x="385.9" y="108">6</text>
<text x="389.4" y="102.7">4</text>
<text x="389.4" y="106.2">5</text>
<text x="415.2" y="103.9">MOSI</text>
<text x="415.2" y="107.5">RS</text>
<text x="426.4" y="104.5">5</text>
<text x="426.4" y="108">6</text>
<text x="429.9" y="102.7">4</text>
<text x="429.9" y="106.2">5</text>
<text x="241.2" y="109.7">PB11</text>
<text x="279.9" y="109.7">PB14</text>
<text x="279.9" y="113.3">PB13</text>
<text x="289.5" y="111.5">26</text>
<text x="372.9" y="111">KEY2</text>
<text x="385.9" y="111.5">7</text>
<text x="389.4" y="109.7">6</text>
<text x="389.4" y="113.3">7</text>
<text x="415.2" y="111">SCK</text>
<text x="426.4" y="111.5">7</text>
<text x="429.9" y="109.7">6</text>
<text x="429.9" y="113.3">7</text>
<text x="279.9" y="116.8">PB12</text>
<text x="289.5" y="115">25</text>
<text x="372.9" y="114.5">KEY3</text>
<text x="385.9" y="115">8</text>
<text x="389.4" y="116.8">8</text>
<text x="415.2" y="114.5">CS</text>
<text x="426.4" y="115">8</text>
<text x="429.9" y="116.8">8</text>
<text x="108.3" y="141">REF</text>
<text x="140.5" y="141.5">2</text>
<text x="63.3" y="148">LI</text>
<text x="140.5" y="148.6">3</text>
<text x="157.3" y="145">1</text>
<text x="46.2" y="162.1">LO</text>
<text x="44.8" y="179.8">REF</text>
<text x="73.7" y="180.3">3</text>
<text x="77.2" y="182.1">+</text>
<text x="90.1" y="183.8">1</text>
<text x="73.7" y="187.4">4</text>
<text x="77.2" y="189.1">-</text>
<text x="115.4" y="208">REF</text>
<text x="70.1" y="224.4">6</text>
<text x="70.1" y="227.9">7</text>
<text x="73.6" y="226.2">DN1</text>
<text x="93.7" y="227.9">4</text>
<text x="140.5" y="224.4">2</text>
<text x="157.3" y="227.9">1</text>
<text x="70.1" y="231.5">8</text>
<text x="73.6" y="229.7">DP1</text>
<text x="73.6" y="233.2">DN2</text>
<text x="87.4" y="229.7">DN</text>
<text x="87.8" y="233.2">DP</text>
<text x="93.7" y="231.5">3</text>
<text x="140.5" y="231.5">3</text>
<text x="227.1" y="231.5">2</text>
<text x="230.6" y="233.2">CH1</text>
<text x="68.1" y="238.5">10</text>
<text x="70.1" y="235">9</text>
<text x="73.6" y="236.7">DP2</text>
<text x="86.2" y="236.7">SEL</text>
<text x="93.7" y="235">2 SEL0</text>
<text x="73.6" y="240.3">OEB</text>
<text x="207.1" y="245">REF</text>
<text x="227.1" y="245.6">4</text>
<text x="261.2" y="245.6">9</text>
<text x="275.4" y="245">UCS</text>
<text x="230.6" y="247.3">VREF</text>
<text x="251.4" y="250.9">SCLK</text>
<text x="252.8" y="247.3">CS#</text>
<text x="261.2" y="249.1">7</text>
<text x="274.8" y="248.6">UCK</text>
<text x="140.5" y="256.2">6</text>
<text x="253.5" y="254.4">DIO</text>
<text x="261.2" y="252.6">8</text>
<text x="274.1" y="252.1">UMO</text>
<text x="140.5" y="263.2">5</text>
<text x="157.3" y="259.7">7</text>
<text x="227.1" y="259.7">3</text>
<text x="230.6" y="261.4">VCAL/CH0</text>
<text x="250.8" y="261.4">VOUT</text>
<text x="261.2" y="259.7">5</text>
<text x="274.8" y="259.2">ADC</text>
</g>
<g font-size="3.2" fill="#f00">
<text x="280.9" y="35.7">VDD</text>
<text x="289.5" y="33.9">48</text>
<text x="56.1" y="44.5" transform="rotate(-90 56.1 44.5)">8</text>
<text x="237.7" y="62.1">9</text>
<text x="241.2" y="63.9">VDDA</text>
<text x="275.1" y="78">VDDIO2</text>
<text x="289.5" y="76.2">36</text>
<text x="235.7" y="115">24</text>
<text x="241.2" y="116.8">VDD</text>
<text x="149.6" y="138" transform="rotate(-90 149.6 138)">8</text>
<text x="82.5" y="177" transform="rotate(-90 82.5 177)">5</text>
<text x="149.6" y="220.9" transform="rotate(-90 149.6 220.9)">8</text>
<text x="250.2" y="233.2">DVDD</text>
<text x="261.2" y="231.5">10</text>
<text x="93.7" y="238.5">1</text>
<text x="250.5" y="236.7">AVDD</text>
<text x="261.2" y="235">1</text>
<text x="85.6" y="240.3">VCC</text>
</g>
<g font-size="3.2">
<text x="284" y="32.1">EP</text>
<text x="289.5" y="30.4">49</text>
<text x="281.5" y="39.2">VSS</text>
<text x="289.5" y="37.4">47</text>
<text x="237.7" y="58.6">8</text>
<text x="56.1" y="61.3" transform="rotate(-90 56.1 61.3)">4</text>
<text x="241.2" y="60.4">VSSA</text>
<text x="281.5" y="81.5">VSS</text>
<text x="289.5" y="79.8">35</text>
<text x="235.7" y="111.5">23</text>
<text x="241.2" y="113.3">VSS</text>
<text x="149.6" y="154.8" transform="rotate(-90 149.6 154.8)">4</text>
<text x="82.5" y="193.4" transform="rotate(-90 82.5 193.4)">2</text>
<text x="84.9" y="226.2">GND</text>
<text x="93.7" y="224.4">5</text>
<text x="149.6" y="237.7" transform="rotate(-90 149.6 237.7)">4</text>
<text x="252.5" y="243.8">GND</text>
<text x="261.2" y="242">6</text>
</g>
<g font-size="2.5" fill="#00f">
<text x="367.1" y="30.4">1</text>
<text x="367.1" y="33.9">2</text>
<text x="367.1" y="37.4">3</text>
<text x="367.1" y="41">4</text>
<text x="367.1" y="44.5">5</text>
<text x="367.1" y="48">6</text>
</g>
</svg>
